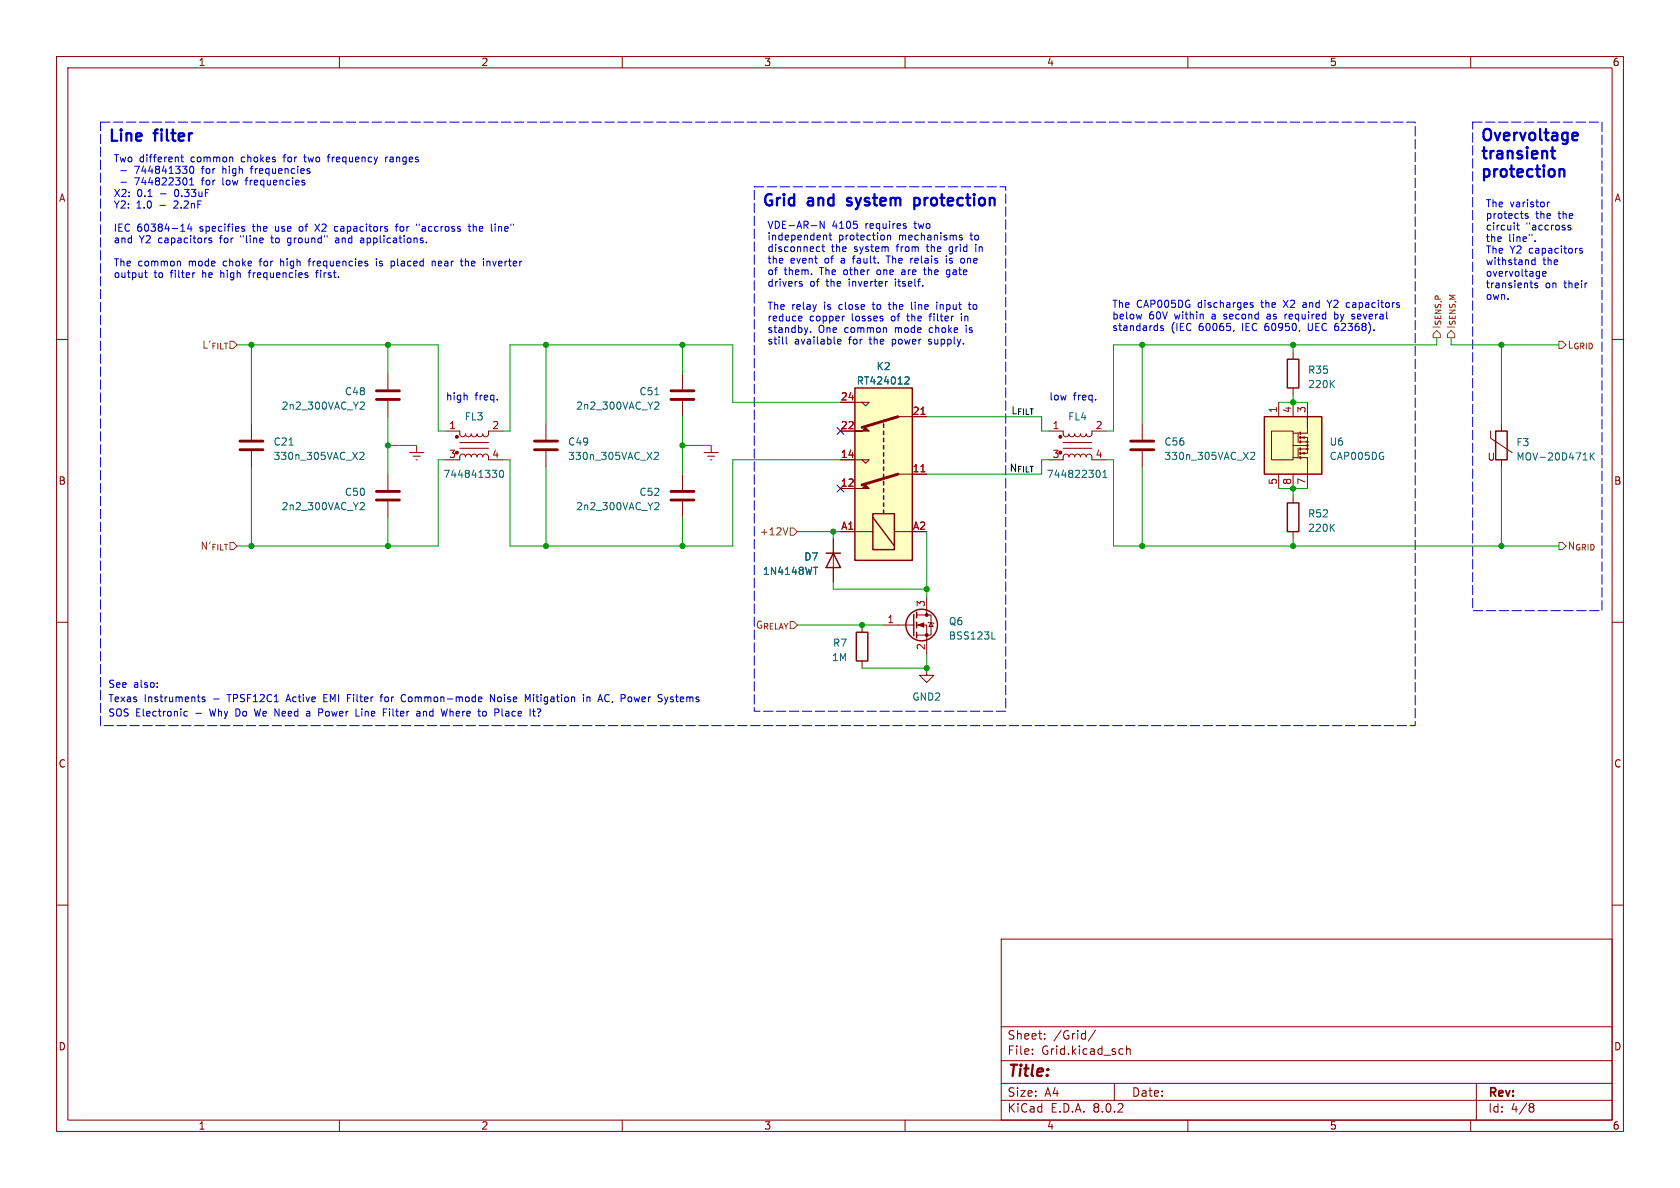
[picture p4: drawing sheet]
<svg xmlns="http://www.w3.org/2000/svg" width="297mm" height="210mm" viewBox="0 0 297 210" stroke-linecap="round" stroke-linejoin="round" font-family="sans-serif">
<g fill="none" stroke="#840000" stroke-width=".18">
<path d="M10 10h277v190h-277zM12 12h273v186h-273zM60 10v2M110 10v2M160 10v2M210 10v2M260 10v2M10 60h2M285 60h2M10 110h2M163.8 118.1v1.3h1.3l-1.3 1.3-1.2-1.3h1.2M285 110h2"/>
<path d="M10 160h2M285 160h2M177 166h108v32h-108zM60 198v2M110 198v2M160 198v2M177 194.5h108M177 191.5h108M177 187.5h108M177 181.5h108M182.5 186.3v.1M182.5 185.5v.1"/>
<path d="M184.7 183.6v.1M184.7 182.8v.1M193.7 182.1l-1.3 2M197 191.5v3M198.4 185.4l.1 .1M198.5 186.3l-.1 .1M199.2 184.9v1.5M199.2 185.5l.2-.1 .3 .1 .1 .9M210 198v2M260 198v2M261 191.5v6.5M270.6 195.1h.3l.3 .3-.3 .3"/>
<path d="M270.6 195.7h.3M270.9 195.7l.2 .2 .1 .4-.3 .3h-.3"/>
</g>
<path d="M151.1 68.6h10.2v30.5h-10.2z" fill="#ffffc2"/>
<g fill="none" stroke="#840000" stroke-width=".25">
<path d="M151.1 68.6h10.2v30.5h-10.2zM156.2 74.9v.7M156.2 76.2v.6M156.2 77.5v.6M156.2 78.7v.7M227.6 63.5h2v5.1h-2zM146 97.8h2.6M147.3 97.8l1.3 2.5h-2.6zM154.3 90.8h3.8v6.4h-3.8zM154.3 91.4l3.8 5.1M156.2 80v.6M156.2 81.3v.6"/>
<path d="M156.2 82.6v.6M156.2 83.8v.7M156.2 85.1v.6M156.2 86.4v.6M156.2 87.6v.7M156.2 88.9v.6M156.2 90.2v.6M227.6 88.9h2v5.1h-2zM151.4 111.8h2v5h-2zM161.5 108.6v3.8M162.1 108.2v1M162.1 110v1"/>
<path d="M162.1 111.8v1"/>
<circle cx="162.9" cy="110.5" r="2.79"/>
</g>
<g fill="none" stroke="#840000" stroke-width=".18">
<path d="M44.4 74.9v2.8M44.4 79.8v2.8M68.6 66v2.8M68.6 70.9v2.8M73.7 78.7v1.3M78.7 76.2h2.6v.7l.5 .3 .3-.1 .2-.4 .1 .3 .3 .2 .4-.1 .2-.4 .1 .3 .3 .2 .4-.1 .2-.4 .1 .3 .3 .2 .4-.1 .2-.4 .2 .4 .4 .1 .4-.3 .1-.7h2.5M81.3 78.2h5.1M81.3 79.2h5.1M96.5 74.9v2.8M96.5 79.8v2.8M120.6 66v2.8M120.6 70.9v2.8"/>
<path d="M125.7 78.7v1.3M148.6 71.1h5.1l-.7 .7-.6-.7M148.6 76.2h2.5M158.7 73.7h5.1M185.4 76.2h2.6v.7l.5 .3 .3-.1 .2-.4 .1 .3 .3 .2 .4-.1 .2-.4 .1 .3 .3 .2 .4-.1 .2-.4 .1 .3 .3 .2 .4-.1 .2-.4 .2 .4 .4 .1 .4-.3v-.7h2.6M188 78.2h5M188 79.2h5M201.9 74.9v2.8M201.9 79.8v2.8M228.6 62.2v1.3M228.6 68.6v1.3M68.6 83.8v2.8"/>
<path d="M68.6 88.6v2.8M72.4 80h2.5M73 80.6h1.3M73.5 81.3h.3M86.4 80.8l-.2-.4-.3-.1-.4 .1-.2 .4-.1-.4-.3-.1-.4 .1-.2 .4-.1-.3-.3-.2-.4 .1-.2 .4-.2-.4-.4-.1-.3 .1-.1 .4-.2-.4-.4-.1-.4 .3v.7h-2.6M86.4 81.3h2.5M124.5 80h2.5M125.1 80.6h1.3M125.6 81.3h.3M147.3 95.3v7.6M148.6 81.3h5.1l-.7 .6-.6-.6M148.6 94h5.7"/>
<path d="M148.6 86.4h2.5M158.1 94h3.2M158.7 83.8h5.1M193 80.8l-.1-.4-.3-.1-.4 .1-.2 .4-.1-.4-.3-.1-.4 .1-.2 .4-.1-.3-.3-.2-.4 .1-.2 .4-.2-.4-.4-.1-.3 .1-.1 .4-.2-.4-.4-.1-.4 .3v.7h-2.6M193 81.3h2.6M228.6 87.6v1.3M228.6 94v1.3M152.4 110.5v1.3M152.4 116.8v1.3M156.2 110.5h5.3M162.1 110.5h1.7v5.1M162.1 108.7h2.5v3.6h-2.5"/>
<path d="M163.8 105.4v3.3M164.1 110l.1 .1h.8l.1 .1M164.6 110.1l.4 .6h-.8z"/>
</g>
<g fill="none" stroke="#840000" stroke-width=".51">
<path d="M42.4 79.5h4.1M42.4 78h4.1M66.5 70.6h4.1M66.5 69.1h4.1M94.5 79.5h4.1M94.5 78h4.1M118.6 70.6h4.1M118.6 69.1h4.1M158.7 73.7l-6.3 1.9M199.9 79.5h4.1M199.9 78h4.1M66.5 88.4h4.1"/>
<path d="M66.5 86.9h4.1M158.7 83.8l-6.3 1.9"/>
</g>
<g fill="#840000" stroke="#840000" stroke-width=".18">
<path d="M151.1 86.4h1.3l.6-.7 .7 .7z"/>
<path d="M151.1 76.2h1.3l.6-.6 .7 .6z"/>
<path d="M162.3 110.5l1-.4v.8z"/>
<circle cx="187.5" cy="80" r=".25"/>
<circle cx="187.5" cy="77.2" r=".25"/>
<circle cx="80.8" cy="80" r=".25"/>
<circle cx="80.8" cy="77.2" r=".25"/>
<circle cx="163.8" cy="112.3" r=".25"/>
<circle cx="163.8" cy="108.7" r=".25"/>
</g>
<path d="M162.8 73.2h.7M162.8 83.4h.7" fill="none" stroke="#a90000" stroke-width=".18"/>
<g fill="none" stroke="#006464" stroke-width=".18">
<path d="M51.1 78.7h.7M63.9 71.1h.4l.1 .3-.8 .9h.8M115.8 69.8h.7M115.9 71.1h.5l.1 .3-.8 .9h.8M160.1 66.7l.4-.1 .2 .4-.8 .9h.8M235.4 67.8l.5 .7M235.9 67.3l-.7 .7M63.6 80.1l.5-.1 .2 .3-.7 .9h.7M63.9 88.8l.4 .1 .1 .3-.8 .9h.8M87 83.1h.8l-.4 .5M87.6 83.6l.2 .3v.3l-.2 .2M88.4 83.3l.2-.2a.68 .68 0 0 1 .4 .7 .68 .68 0 0 1-.4 .6l-.2-.1-.1-.4z"/>
<path d="M115.7 80.1l.5-.1 .2 .3-.8 .9h.8M194.1 83.1a.68 .68 0 0 1 .4 .7 .68 .68 0 0 1-.4 .6M195 84.4h.7M195 83.5l.3-.4v1.3M221.1 80.1l.5-.1 .2 .3-.8 .9h.8M235.4 93.2l.5 .7M235.9 92.7l-.7 .7M143.8 100.3h.7M175.4 113h.6"/>
</g>
<path d="M223.5 73.7h10.2v10.1h-10.2z" fill="#ffffc2"/>
<path d="M223.5 73.7h10.2v10.1h-10.2zM264.4 76.2h2v5.1h-2z" fill="none" stroke="#840000" stroke-width=".25"/>
<g fill="none" stroke="#840000" stroke-width=".18">
<path d="M148.6 76.2h2.5M148.6 71.1h2.5M161.3 73.7h2.5M224.8 76.2h3.8v5.1h-3.8zM226.1 71.1v2.6M228.6 76.6h.9M228.6 78.7h2.4M228.6 71.1v2.6M229.5 76.5v1.7M229.5 79.2v1.8M230 77.3h1.1v.8M230 78.1h1.1v1.3h-1.1"/>
<path d="M230.1 77.3l.5-.1v.3zM231.1 79.4v.7h-1.1M231.1 75.6v-1.9v2.9h-1.2M231.1 71.1v2.6M263.5 76.2v1.3l3.8 2.5M265.4 74.9v1.3M120.6 83.8v2.8M120.6 88.6v2.8M147.3 95.3v2.5M148.6 86.4h2.5M148.6 81.3h2.5M148.6 94h2.5"/>
<path d="M161.3 83.8h2.5M226.1 83.8v2.6M228.6 80.9h.9M228.6 83.8v2.6M229.9 80.9h1.2v5.5M230.1 80.1l.5-.1v.3zM265.4 81.3v1.3M147.3 100.3v2.6"/>
<circle cx="231.1" cy="78.7" r=".13"/>
<circle cx="231.1" cy="78.1" r=".13"/>
<circle cx="231.1" cy="79.4" r=".13"/>
</g>
<path d="M229.9 78v.2M229.9 77.2v.3M229.9 76.5v.2M229.9 79.2v.3M229.9 80.8v.2M229.9 80v.3" fill="none" stroke="#840000" stroke-width=".36"/>
<path d="M118.6 88.4h4.1M118.6 86.9h4.1" fill="none" stroke="#840000" stroke-width=".51"/>
<path d="M160.1 66.7l.4-.1 .2 .4-.8 .9h.8M115.9 88.8l.5 .1 .1 .3-.8 .9h.8M279.9 81.3h.7M281.1 80.1v1.2M281.3 80.6l.6 .7M281.9 80.1l-.8 .7M143.8 100.3h.7" fill="none" stroke="#006464" stroke-width=".18"/>
<path d="M253.4 59.1l.6-.7 .6 .7v.6h-1.2zM256.5 58.4l.7 .7v.6h-1.3v-.6zM275.6 60.3h.6l.7 .7-.7 .6h-.6zM139.3 93.3l-.4 1.3M139.7 93.3h.6l.7 .7-.7 .6h-.6zM275.6 95.9h.6l.7 .6-.7 .7h-.6z" fill="none" stroke="#725600" stroke-width=".18"/>
<g fill="none" stroke="#0000c2" stroke-width=".18">
<path d="M21.4 30.2h.9M21.4 32.2h.9M28.3 36.3h.9M32 27.8h.4M32.1 27.3v1.1l.3 .2M32.2 39.8l.1-.2v1.3M33 31.7v.8M33.5 39.5l-.3 1h.8M33.5 32.7h.8M33.5 31.8l.4-.4v1.3M33.6 29.6l-.1 .6 .1 .3 .2 .2 .4-.3v-.8M41.1 27.8v.8"/>
<path d="M43.3 31.9h.5M43.5 31.6v1.1M44.2 29.8h.5M44.4 29.6v1.1M53.7 27.8h.5M53.7 32.3l.2 .2-.2 .2M53.8 27.3l.1 1.3M54.6 30.2l.2 .2-.2 .3M54.6 29.8l.2 .1M55.7 39.6l.8 1.3M56.5 39.6l-.8 1.3M57.8 27.8h.5"/>
<path d="M58.3 27.3l-.3 .2v1.1M68.2 27.8v.8M68.5 27.8l-.3 .2M70.4 39.6l-.3 .2v1.1M74.1 39.6v.3M82.9 39.6v1.1l.3 .2M83.7 39.6v1.3M87.5 39.6v.1M145.7 39.1v1.3l-.7-1.3v1.3M151.5 39.7v.6M159.9 40h.3v.2l-.2 .2h-.2M159.9 39.5l.3 .1"/>
<path d="M268.3 39.4v1.1l.3 .2M270.1 37.8h-.3l-.2 .1 .1 .2 .4 .1v.3h-.5M273.6 35.7v.9M273.9 35.7l-.3 .3M277.7 39.9l-.3-.1-.2 .2v.2l.5 .1v.3h-.5M25.5 48.2h.5M25.7 47.8v1.1l.3 .2M31.5 46.2l.4 .1v.7M32 40.9h.7M33.8 40v.9M34.4 48.2l-.2 .1M36.9 42.3l.1 .1 .5 .3-.2 .2h-.4"/>
<path d="M42.8 40.4l.5 .2-.1 .2-.4 .1M42.8 40.1h.4M43.9 48.2h.5M44.1 48v1.1M47.9 42.1h.4M48 41.7l.1 1.2M49.6 45.7v1.3M49.8 46.2l-.2 .1M50.9 43.3h.3M51.3 42.1h-.4l-.1 .2 .1 .5 .4 .1M53 40.1l-.1 .2 .1 .5M54.3 48.6l.2 .2-.2 .3"/>
<path d="M54.3 48.2l.1 .1M54.5 46.2h.4M54.9 45.7l-.3 .2v1.1M56 48v1.1M59.2 40.8h.5M59.2 40.1h.5M59.7 42.1h-.3M59.9 42.4h-.4l-.2 .2 .2 .3h.4M63.8 42.9h.5M64.3 42.4l-.5 .1M64.3 42.3v.6M66.5 45.7v.2"/>
<path d="M66.5 46.2v.8M69.3 46.2h.3l.2 .2-.1 .5-.4 .1M69.9 40h.5M74.7 40.5v.3M75.4 42.8v.1M76.4 46.3l.2-.1h.3v.8M76.4 46.2v.8M81.5 45.7v1.1M82.3 45.7v1.3M82.6 46.2l-.3 .1M82.8 40h.4M84 40l-.3 .2"/>
<path d="M86.1 46.2h.5v.8M88.1 40v.9M88.3 40l-.2 .2M139 59.6v1l.2 .2M141.4 50.1l.4 .3v.1l-.4 .1M141.4 49.8h.4M141.7 56.7h-.3M141.8 56.1v.1l-.6 .1M142.8 57.9l-.3 .9M143.3 58.7v.1M143.5 48.4v.2M144.9 44.4l-.3 .1"/>
<path d="M145.5 43.2v1.1l.3 .2M145.8 41.6l.3 .2v.6M146.6 41.6h.4M146.7 41.1v1.1l.3 .2M149.3 55.9h-.3M156.7 45.2h.7M156.7 58v.8M156.8 49.8h.1M156.9 41.6v.8M157 53.8h.5M157.2 53.4l.1 1.2M157.4 41.8v.6"/>
<path d="M159.6 47.7l-.2 .1M159.6 48.1l-.2 .2 .2 .3M161.1 53.4v1.1l.2 .2M161.4 45.7l-.4 .2M163.2 47.7h.5M163.4 47.3v1.1l.3 .2M164.2 55.9h.5M164.3 60l-.1 .2 .1 .2M164.4 55.6v1.1M165.6 53.4v.1M165.6 53.8v.9M167.3 45.7v.8"/>
<path d="M167.3 45.2v.2M167.8 44.8l.2 .1M167.8 48.9l-.1 .1-.3-.1M167.9 47.8l-.4-.1-.2 .2 .1 .6h.5M168 43.6l-.2 .3v.3l.2 .3M170 55.9v.8M170.1 41.6h-.3l-.2 .2 .1 .1 .4 .2v.3h-.5M170.4 45.8v.6l-.3 .1M170.8 57.9v.9M171.2 53.8h.5M171.4 53.4v1.1l.3 .2M172.5 43.6v.9"/>
<path d="M201.8 55.5l-.2 .9M205.6 57.6h-.3l-.1 .2v.2l.4 .1v.3h-.4M218.2 58.4l-.2 .2M221.5 53.6l-.3-.1-.2 .2 .1 .2 .4 .1v.3h-.5M224.1 55.5l-.1 .1M224.1 55.9l-.1 .2 .1 .3M227.2 55.5v.9M227.5 55.5l-.3 .3M230.5 53.5l-.1 .1M230.5 53.9l-.2 .1 .2 .3M231.3 57.2v1l.2 .2M234.6 53.1l.4 .6"/>
<path d="M235.9 55.6l.4-.1 .2 .2M235.9 55.1v1.3M236.5 56.3l-.2 .1-.4-.1M238.2 53.5l.4 .1M238.6 54.3h-.4M239.3 56l.2 .1-.2 .3M270.7 50.8l.3 .1M270.8 46.1v.6l.2 .1 .4-.1M271.3 50.2l.1 .2 .5 .2-.2 .3-.4-.1M271.4 42.6v.1M271.4 45.5v1.3M272.7 48.4l.6-.1v-.3h-.4l-.2 .2 .1 .6h.5"/>
<path d="M279.7 44l-.3-.1-.2 .2 .1 .2 .4 .1v.3h-.5M82.5 69.9l.1 .8M87.9 70.6v.1M148.1 60.4l.6-.1-.1-.3h-.3l-.2 .2v.6h.5M164.2 60.8h.1M193.7 70.6v.1M27.8 121.4v.1M27.8 120.7v.1M33.1 125.8l-.3-.1-.3 .3 .1 .5h.5M34.9 123.2h.5M35.2 124h.2M36.2 123.3l-.3-.1-.2 .2 .1 .2 .4 .1v.3h-.5"/>
<path d="M45 125.3l.3 1.3M54.2 125.8h.5M54.8 126l-.5 .1-.1 .2 .1 .3 .5-.1M56.3 125.3h.5l.3 .3-.2 .3-.6 .1M57.2 123.4h.5M57.9 122.8h-.7v1.2h.7M62.9 126.6h.6M67.2 123.2h.5M67.7 122.8l-.4 .2v1M67.8 125.3h.6M68.9 125.3v.1M68.9 125.7v.9"/>
<path d="M71 123.9l.3 .1 .4-.1M71.7 122.9l-.4-.1-.3 .2M73.8 125.7h.3l.1 .2v.7M74.2 126.5l-.4 .1M74.2 126l-.4 .1M74.8 125.7v.9M75 125.7l-.2 .2M79.1 125.3l-.3 1.3M84.8 123.2l.3 .1 .1 .2-.6 .1M85.1 124h-.3M85.9 125.8l.1 .2-.1 .5M87.4 122.8v1.2l-.7-1.2v1.2"/>
<path d="M88.8 126.5l.1 .1M89.5 125.7l-.1 .1M89.5 126.1l-.1 .2 .1 .3M92.9 122.8l.4 .9 .4-.9v1.2M95 125.4l.4-.1 .2 .2-.4 .6M95.2 126.5v.1M103.2 122.8v.1M103.2 123.2v.8M103.8 123.3l.1-.1 .3 .1 .1 .7M103.8 123.2v.8M107.3 122.8a.68 .68 0 0 0-.4 .6 .68 .68 0 0 0 .4 .6M117.5 123.2l.3 .8"/>
<path d="M117.8 124l-.1 .3M118.1 123.2l-.3 .8"/>
</g>
<path d="M149.7 36.2l.2 .1M149.8 35.1l-.1 .2 .1 .3M161.6 35v2M161.6 35.1l.6-.1 .4 .4M162.6 35.9l-.4 .4-.6-.1M274.2 26.7h.7M274.5 26v1.7v.2l.4 .1M276 29.9l.5 .1 .1 .2v1M278.3 23.5l.5 .1 .1 .3-.9 .2M278.8 24.7l-.5 .1" fill="none" stroke="#0000c2" stroke-width=".4"/>
<path d="M17.8 21.6h232.4v106.7h-232.4zM133.3 33h44.5v92.7h-44.5zM260.3 21.6h22.9v86.4h-22.9z" fill="none" stroke="#0000c2" stroke-width=".18" stroke-dasharray="1.7 .6"/>
<g fill="none" stroke="#009600" stroke-width=".18">
<path d="M254 59.7v1.3h-57.2v15.2h-1.2M256.5 59.7v1.3h19.1M41.9 61h35.6v15.2h1.2M44.4 61v13.9M68.6 61v5M68.6 73.7v10.1M68.6 78.7h5.1M96.5 61v13.9M120.6 78.7h5.1M120.6 61v5M120.6 73.7v10.1M148.6 71.1h-19.1v-10.1h-39.3v15.2h-1.3"/>
<path d="M163.8 73.7h20.3v2.5h1.3M201.9 61v13.9M226.1 71.1h5M228.6 61v1.2M228.6 69.9v1.2M265.4 61v13.9M44.4 82.6v13.9M68.6 91.4v5.1M78.7 81.3h-1.2v15.2h-35.6M88.9 81.3h1.3v15.2h39.3v-15.2h19.1M96.5 82.6v13.9M120.6 91.4v5.1"/>
<path d="M141 94h7.6M147.3 94v1.3M163.8 94v11.4M185.4 81.3h-1.3v2.5h-20.3M195.6 81.3h1.2v15.2h78.8M201.9 82.6v13.9M226.1 86.4h5M228.6 86.4v1.2M228.6 95.3v1.2M265.4 82.6v13.9M141 110.5h15.2M147.3 102.9v1.2h16.5"/>
<path d="M163.8 115.6v2.5h-11.4"/>
</g>
<path d="M148 75.6l1.2 1.2M149.2 75.6l-1.2 1.2M148 85.8l1.2 1.2M149.2 85.8l-1.2 1.2" fill="none" stroke="#000084" stroke-width=".18"/>
<path d="M162.8 73.2h.7M162.8 83.4h.7" fill="none" stroke="#a90000" stroke-width=".18"/>
<g fill="#009600" stroke="#009600" stroke-width=".18">
<circle cx="147.3" cy="94" r=".46"/>
<circle cx="152.4" cy="110.5" r=".46"/>
<circle cx="96.5" cy="96.5" r=".46"/>
<circle cx="68.6" cy="96.5" r=".46"/>
<circle cx="120.6" cy="78.7" r=".46"/>
<circle cx="120.6" cy="61" r=".46"/>
<circle cx="228.6" cy="96.5" r=".46"/>
<circle cx="228.6" cy="61" r=".46"/>
<circle cx="228.6" cy="71.1" r=".46"/>
<circle cx="265.4" cy="61" r=".46"/>
<circle cx="228.6" cy="86.4" r=".46"/>
<circle cx="265.4" cy="96.5" r=".46"/>
<circle cx="68.6" cy="78.7" r=".46"/>
<circle cx="68.6" cy="61" r=".46"/>
<circle cx="44.4" cy="96.5" r=".46"/>
<circle cx="44.4" cy="61" r=".46"/>
<circle cx="96.5" cy="61" r=".46"/>
<circle cx="120.6" cy="96.5" r=".46"/>
<circle cx="163.8" cy="118.1" r=".46"/>
<circle cx="201.9" cy="96.5" r=".46"/>
<circle cx="163.8" cy="104.1" r=".46"/>
<circle cx="201.9" cy="61" r=".46"/>
</g>
<g font-size="2.8" fill="#0000c2">
<text x="19" y="25.2">Line</text>
<text x="27.5" y="25.2">filter</text>
<text x="261.6" y="25.1">Overvoltage</text>
<text x="261.6" y="28.3">transient</text>
<text x="261.6" y="31.5">protection</text>
<text x="134.6" y="36.6">Grid</text>
<text x="142.9" y="36.6">and</text>
<text x="150.7" y="36.6">system</text>
<text x="163.3" y="36.6">protection</text>
</g>
<text font-size="2.8" fill="#840000" x="178" y="190.9">Title:</text>
<g font-size="2.1" fill="#840000">
<text x="178" y="184">Sheet:</text>
<text x="186.2" y="184">/Grid/</text>
<text x="178" y="186.7">File:</text>
<text x="184.1" y="186.7">Grid.kicad_sch</text>
<text x="178" y="196.9">KiCad</text>
<text x="178" y="194.1">Size:</text>
<text x="184.7" y="194.1">A4</text>
<text x="185.7" y="196.9">E.D.A.</text>
<text x="193.3" y="196.9">8.0.2</text>
<text x="200" y="194.1">Date:</text>
<text x="263" y="194.3">Rev:</text>
<text x="263" y="196.9">Id:</text>
<text x="267.1" y="196.9">4/8</text>
</g>
<g font-size="1.8" fill="#840000">
<text x="35" y="11.9">1</text>
<text x="85" y="11.9">2</text>
<text x="135" y="11.9">3</text>
<text x="185" y="11.9">4</text>
<text x="235" y="11.9">5</text>
<text x="285" y="11.9">6</text>
<text x="10.3" y="35.9">A</text>
<text x="285.3" y="35.9">A</text>
<text x="262.9" y="81.6">U</text>
<text x="10.3" y="85.9">B</text>
<text x="285.3" y="85.9">B</text>
<text x="10.3" y="135.9">C</text>
<text x="285.3" y="135.9">C</text>
<text x="10.3" y="185.9">D</text>
<text x="285.3" y="185.9">D</text>
<text x="35" y="199.9">1</text>
<text x="85" y="199.9">2</text>
<text x="135" y="199.9">3</text>
<text x="185" y="199.9">4</text>
<text x="235" y="199.9">5</text>
<text x="285" y="199.9">6</text>
</g>
<g font-size="1.8" fill="#0000c2">
<text x="20" y="29">Two</text>
<text x="24.6" y="29">different</text>
<text x="33.8" y="29">common</text>
<text x="42.9" y="29">chokes</text>
<text x="50.6" y="29">for</text>
<text x="54.5" y="29">two</text>
<text x="58.8" y="29">frequency</text>
<text x="69.2" y="29">ranges</text>
<text x="20" y="35.1">X2:</text>
<text x="23.9" y="31.1">744841330</text>
<text x="23.9" y="33.1">744822301</text>
<text x="24.2" y="35.1">0.1</text>
<text x="28.4" y="35.1">-</text>
<text x="31.1" y="35.1">0.33uF</text>
<text x="36" y="31.1">for</text>
<text x="36" y="33.1">for</text>
<text x="39.8" y="31.1">high</text>
<text x="39.8" y="33.1">low</text>
<text x="44.1" y="33.1">frequencies</text>
<text x="45" y="31.1">frequencies</text>
<text x="20" y="37.2">Y2:</text>
<text x="20" y="41.3">IEC</text>
<text x="24.1" y="37.2">1.0</text>
<text x="24.2" y="41.3">60384-14</text>
<text x="31" y="37.2">2.2nF</text>
<text x="35.4" y="41.3">specifies</text>
<text x="45" y="41.3">the</text>
<text x="49.1" y="41.3">use</text>
<text x="53.6" y="41.3">of</text>
<text x="56.6" y="41.3">X2</text>
<text x="60.2" y="41.3">capacitors</text>
<text x="71.3" y="41.3">for</text>
<text x="75.1" y="41.3">&quot;accross</text>
<text x="84.6" y="41.3">the</text>
<text x="88.7" y="41.3">line&quot;</text>
<text x="135.6" y="40.8">VDE-AR-N</text>
<text x="147.1" y="40.8">4105</text>
<text x="153.1" y="40.8">requires</text>
<text x="161.9" y="40.8">two</text>
<text x="262.6" y="37">The</text>
<text x="262.6" y="39">protects</text>
<text x="262.6" y="41.1">circuit</text>
<text x="266.9" y="37">varistor</text>
<text x="269.8" y="41.1">&quot;accross</text>
<text x="271.5" y="39">the</text>
<text x="275.6" y="39">the</text>
<text x="20" y="43.3">and</text>
<text x="20" y="47.4">The</text>
<text x="24.4" y="47.4">common</text>
<text x="24.6" y="43.3">Y2</text>
<text x="28.1" y="43.3">capacitors</text>
<text x="33.5" y="47.4">mode</text>
<text x="39.2" y="43.3">for</text>
<text x="39.7" y="47.4">choke</text>
<text x="43" y="43.3">&quot;line</text>
<text x="46.4" y="47.4">for</text>
<text x="48.7" y="43.3">to</text>
<text x="50.2" y="47.4">high</text>
<text x="51.7" y="43.3">ground&quot;</text>
<text x="55.5" y="47.4">frequencies</text>
<text x="60.4" y="43.3">and</text>
<text x="65" y="43.3">applications.</text>
<text x="67.6" y="47.4">is</text>
<text x="70.4" y="47.4">placed</text>
<text x="77.8" y="47.4">near</text>
<text x="83.2" y="47.4">the</text>
<text x="87.3" y="47.4">inverter</text>
<text x="135.6" y="42.8">independent</text>
<text x="135.6" y="44.9">disconnect</text>
<text x="135.6" y="46.9">the</text>
<text x="139.7" y="46.9">event</text>
<text x="145.9" y="46.9">of</text>
<text x="147" y="44.9">the</text>
<text x="148.2" y="42.8">protection</text>
<text x="148.9" y="46.9">a</text>
<text x="151.1" y="44.9">system</text>
<text x="151.3" y="46.9">fault.</text>
<text x="157.5" y="46.9">The</text>
<text x="158.8" y="44.9">from</text>
<text x="159" y="42.8">mechanisms</text>
<text x="161.8" y="46.9">relais</text>
<text x="164.3" y="44.9">the</text>
<text x="168.3" y="46.9">is</text>
<text x="168.5" y="44.9">grid</text>
<text x="171.1" y="46.9">one</text>
<text x="171.9" y="42.8">to</text>
<text x="173.3" y="44.9">in</text>
<text x="262.6" y="43.1">the</text>
<text x="262.6" y="45.1">The</text>
<text x="262.6" y="47.2">withstand</text>
<text x="266.7" y="43.1">line&quot;.</text>
<text x="266.9" y="45.1">Y2</text>
<text x="270.4" y="45.1">capacitors</text>
<text x="272.8" y="47.2">the</text>
<text x="20" y="49.5">output</text>
<text x="27.2" y="49.5">to</text>
<text x="30.3" y="49.5">filter</text>
<text x="36" y="49.5">he</text>
<text x="39.4" y="49.5">high</text>
<text x="44.7" y="49.5">frequencies</text>
<text x="56.8" y="49.5">first.</text>
<text x="135.6" y="49">of</text>
<text x="135.6" y="51">drivers</text>
<text x="138.6" y="49">them.</text>
<text x="143.2" y="51">of</text>
<text x="145" y="49">The</text>
<text x="146.2" y="51">the</text>
<text x="149.4" y="49">other</text>
<text x="150.3" y="51">inverter</text>
<text x="155.5" y="49">one</text>
<text x="158.7" y="51">itself.</text>
<text x="160.1" y="49">are</text>
<text x="164.2" y="49">the</text>
<text x="168.4" y="49">gate</text>
<text x="262.6" y="49.2">overvoltage</text>
<text x="262.6" y="51.3">transients</text>
<text x="262.6" y="53.3">own.</text>
<text x="273.2" y="51.3">on</text>
<text x="276.6" y="51.3">their</text>
<text x="135.6" y="55.1">The</text>
<text x="135.6" y="57.1">reduce</text>
<text x="135.6" y="59.2">standby.</text>
<text x="139.9" y="55.1">relay</text>
<text x="143.1" y="57.1">copper</text>
<text x="144.7" y="59.2">One</text>
<text x="145.8" y="55.1">is</text>
<text x="148.6" y="55.1">close</text>
<text x="149.4" y="59.2">common</text>
<text x="150.7" y="57.1">losses</text>
<text x="154.8" y="55.1">to</text>
<text x="157.8" y="55.1">the</text>
<text x="157.8" y="57.1">of</text>
<text x="158.5" y="59.2">mode</text>
<text x="160.9" y="57.1">the</text>
<text x="161.9" y="55.1">line</text>
<text x="164.7" y="59.2">choke</text>
<text x="165" y="57.1">filter</text>
<text x="166.6" y="55.1">input</text>
<text x="170.8" y="57.1">in</text>
<text x="171.4" y="59.2">is</text>
<text x="172.6" y="55.1">to</text>
<text x="196.5" y="54.7">The</text>
<text x="196.5" y="56.8">below</text>
<text x="196.5" y="58.8">standards</text>
<text x="200.9" y="54.7">CAP005DG</text>
<text x="203.1" y="56.8">60V</text>
<text x="207" y="58.8">(IEC</text>
<text x="207.8" y="56.8">within</text>
<text x="211.9" y="54.7">discharges</text>
<text x="212.1" y="58.8">60065,</text>
<text x="214.5" y="56.8">a</text>
<text x="216.8" y="56.8">second</text>
<text x="219.9" y="58.8">IEC</text>
<text x="223.3" y="54.7">the</text>
<text x="224.1" y="58.8">60950,</text>
<text x="224.6" y="56.8">as</text>
<text x="227.4" y="54.7">X2</text>
<text x="228" y="56.8">required</text>
<text x="231" y="54.7">and</text>
<text x="231.9" y="58.8">UEC 62368).</text>
<text x="235.6" y="54.7">Y2</text>
<text x="237" y="56.8">by</text>
<text x="239.1" y="54.7">capacitors</text>
<text x="240.2" y="56.8">several</text>
<text x="135.6" y="61.2">still</text>
<text x="140.4" y="61.2">available</text>
<text x="150.2" y="61.2">for</text>
<text x="154" y="61.2">the</text>
<text x="158.2" y="61.2">power</text>
<text x="164.8" y="61.2">supply.</text>
<text x="78.7" y="70.9">high</text>
<text x="84" y="70.9">freq.</text>
<text x="185.4" y="70.9">low</text>
<text x="189.7" y="70.9">freq.</text>
<text x="19" y="124.2">Texas</text>
<text x="19" y="121.7">See</text>
<text x="23.6" y="121.7">also:</text>
<text x="25.5" y="124.2">Instruments</text>
<text x="37.8" y="124.2">-</text>
<text x="40.5" y="124.2">TPSF12C1</text>
<text x="51.1" y="124.2">Active</text>
<text x="57.9" y="124.2">EMI Filter</text>
<text x="68.4" y="124.2">for</text>
<text x="72.2" y="124.2">Common-mode</text>
<text x="88.1" y="124.2">Noise</text>
<text x="94.5" y="124.2">Mitigation</text>
<text x="105" y="124.2">in</text>
<text x="107.9" y="124.2">AC, Power</text>
<text x="118.8" y="124.2">Systems</text>
<text x="19" y="126.8">SOS Electronic</text>
<text x="34.6" y="126.8">-</text>
<text x="37.4" y="126.8">Why Do</text>
<text x="45.7" y="126.8">We Need</text>
<text x="55.2" y="126.8">a</text>
<text x="57.6" y="126.8">Power</text>
<text x="64.4" y="126.8">Line</text>
<text x="69.4" y="126.8">Filter</text>
<text x="75.5" y="126.8">and</text>
<text x="80.1" y="126.8">Where</text>
<text x="86.9" y="126.8">to</text>
<text x="89.9" y="126.8">Place</text>
</g>
<g font-size="1.8" fill="#725600">
<text x="254.9" y="58.2" transform="rotate(-90 254.9 58.2)">I_{SENS,P}</text>
<text x="257.4" y="58.2" transform="rotate(-90 257.4 58.2)">I_{SENS,M}</text>
<text x="35.6" y="61.8">L'_{FILT}</text>
<text x="277.1" y="61.8">L_{GRID}</text>
<text x="134.2" y="94.8">+12V</text>
<text x="35.3" y="97.4">N'_{FILT}</text>
<text x="277.1" y="97.4">N_{GRID}</text>
<text x="133.5" y="111.4">G_{RELAY}</text>
</g>
<g font-size="1.8" fill="#006464">
<text x="154.9" y="65.6">K2</text>
<text x="60.9" y="70.1">C48</text>
<text x="112.9" y="70.1">C51</text>
<text x="151.4" y="68.2">RT424012</text>
<text x="231.1" y="68.8">220K</text>
<text x="231.1" y="66.3">R35</text>
<text x="49.7" y="72.6">2n2_300VAC_Y2</text>
<text x="82.1" y="74.5">FL3</text>
<text x="101.8" y="72.6">2n2_300VAC_Y2</text>
<text x="188.7" y="74.5">FL4</text>
<text x="48.3" y="79">C21</text>
<text x="48.3" y="81.5">330n_305VAC_X2</text>
<text x="100.3" y="79">C49</text>
<text x="100.3" y="81.5">330n_305VAC_X2</text>
<text x="205.7" y="79">C56</text>
<text x="205.7" y="81.5">330n_305VAC_X2</text>
<text x="235" y="81.5">CAP005DG</text>
<text x="235" y="79">U6</text>
<text x="268" y="79.1">F3</text>
<text x="268" y="81.6">MOV-20D471K</text>
<text x="60.9" y="87.9">C50</text>
<text x="78.3" y="84.7">744841330</text>
<text x="112.9" y="87.9">C52</text>
<text x="185" y="84.7">744822301</text>
<text x="49.7" y="90.4">2n2_300VAC_Y2</text>
<text x="101.8" y="90.4">2n2_300VAC_Y2</text>
<text x="231.1" y="94.2">220K</text>
<text x="231.1" y="91.7">R52</text>
<text x="134.8" y="101.8">1N4148WT</text>
<text x="142.1" y="99.3">D7</text>
<text x="167.6" y="110.7">Q6</text>
<text x="167.6" y="113.3">BSS123L</text>
<text x="147" y="117.1">1M</text>
<text x="147.2" y="114.5">R7</text>
<text x="161.2" y="124.1">GND2</text>
</g>
<g font-size="1.8" fill="#a90000">
<text x="148.5" y="70.9">24</text>
<text x="79.3" y="75.9">1</text>
<text x="86.9" y="75.9">2</text>
<text x="148.5" y="75.9">22</text>
<text x="161.2" y="73.4">21</text>
<text x="186" y="75.9">1</text>
<text x="193.6" y="75.9">2</text>
<text x="225.8" y="73.1" transform="rotate(-90 225.8 73.1)">1</text>
<text x="228.3" y="73.1" transform="rotate(-90 228.3 73.1)">4</text>
<text x="230.9" y="73.1" transform="rotate(-90 230.9 73.1)">3</text>
<text x="79.3" y="81">3</text>
<text x="86.9" y="81">4</text>
<text x="148.5" y="81">14</text>
<text x="161.2" y="83.6">11</text>
<text x="186" y="81">3</text>
<text x="193.6" y="81">4</text>
<text x="148.5" y="86.1">12</text>
<text x="225.8" y="85.8" transform="rotate(-90 225.8 85.8)">5</text>
<text x="228.3" y="85.8" transform="rotate(-90 228.3 85.8)">8</text>
<text x="230.9" y="85.8" transform="rotate(-90 230.9 85.8)">7</text>
<text x="148.6" y="93.7">A1</text>
<text x="161.3" y="93.7">A2</text>
<text x="163.6" y="107.4" transform="rotate(-90 163.6 107.4)">3</text>
<text x="156.8" y="110.2">1</text>
<text x="163.6" y="115" transform="rotate(-90 163.6 115)">2</text>
</g>
<g font-size="1.8" fill="#0f0f0f">
<text x="178.6" y="73.3">L_{FILT}</text>
<text x="178.3" y="83.5">N_{FILT}</text>
</g>
</svg>
